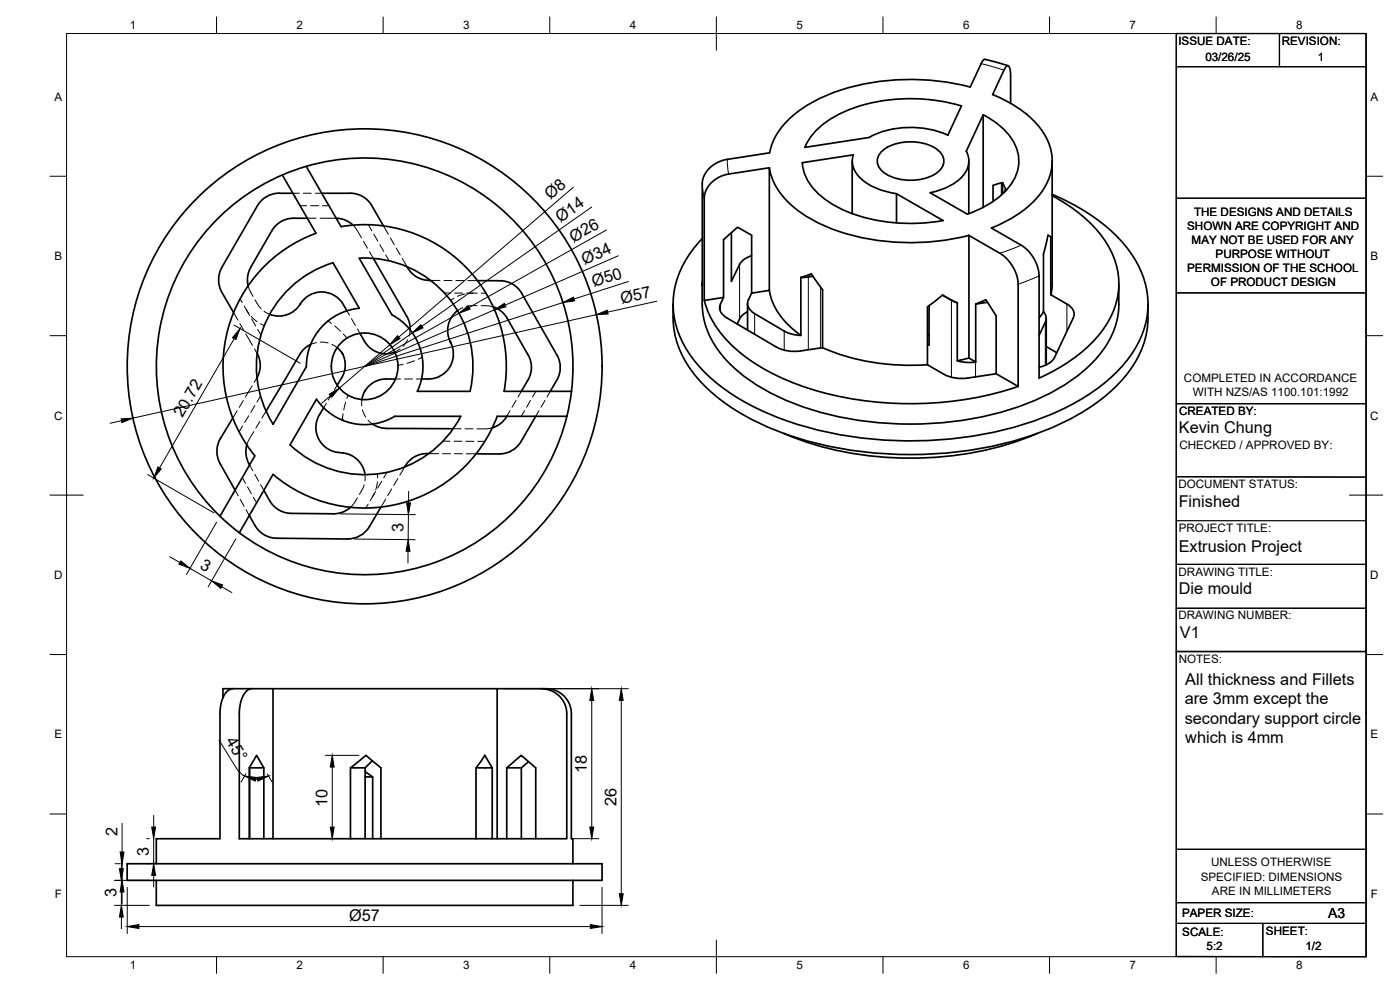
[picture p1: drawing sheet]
<svg xmlns="http://www.w3.org/2000/svg" width="420mm" height="297mm" viewBox="0 0 420 297" stroke-linecap="round" stroke-linejoin="round" font-family="sans-serif">
<!-- layer: Visible -->
<g fill="none" stroke="#000" stroke-width=".51">
<path d="M302.6 19.7l-5.2-1.5-2.1-.3-.7 1-3.4 7.2M291.2 26.1a69 69 0 0 0-44.9 3.3 27.2 27.2 0 0 0-14.6 13.7l-.7 2.7M295.1 34.5l-5.1 10.9a6.7 6.7 0 0 1-2.4 8.7 19.5 19.5 0 0 1-8.4 3.7l11.1 6.5M295.1 34.5v27.7M295.1 34.4a18.6 18.6 0 0 1 10.5 11.9 13.7 13.7 0 0 1-6.4 13.3l-4 2.5-4.9 2.2M297.9 28.4l3.6-7.8 .6-.7 .5-.2 .5 .9 .2 1.4v9M297.9 28.4a30.2 30.2 0 0 1 16.3 13.2 15.3 15.3 0 0 1-2.8 17.5 34.8 34.8 0 0 1-13.8 9.3l9.7 5.7 2.4 2.5 1.6 3.1 .5 2.9v30.9M84.7 52.5l10.1 17.5a42.5 42.5 0 0 0-18.3 66.8l-10.5 18.1M87.9 58a14.9 14.9 0 0 0-6.7 .4l-2.2 1.3-1.2 1.3-11.2 19.2a7.5 7.5 0 0 0 0 7.5l3.5 6.1M91.9 49.9l10.5 18.1M96.6 58h8.5a7.5 7.5 0 0 1 6.5 3.7l3.5 6.1M213.3 55l2.1-1.6 2.2-.9 13.3-2.2v36.8l-5.3 .9v-17.4l-4.2-2.4-4.3 3.7v17.3l-5.8 1v-30.9l.6-2.3z"/>
<path d="M230.9 50.3a20.7 20.7 0 0 0 9.9 13.8 59.1 59.1 0 0 0 32.2 8.7 70.3 70.3 0 0 0 17.8-2.2M231 45.9l-14.2 2.3-2 .9-1.4 .9-1.4 1.5-.7 1.3-.5 2-.1 36.5a25.7 25.7 0 0 0 8.6 18.1 64.1 64.1 0 0 0 29.6 15 101.9 101.9 0 0 0 62.6-4.7 46.2 46.2 0 0 0 20.8-16.6 22.9 22.9 0 0 0 3.5-11.9v-6.1M240.7 48.8l15.4-2.4a7 7 0 0 0 2.9 7.8 20.3 20.3 0 0 0 10.1 3.9M240.8 48.8a15.3 15.3 0 0 0 7.7 11.6 48 48 0 0 0 31.1 6.3l3.5-.5M241.6 44.2a22.1 22.1 0 0 1 12.9-11.2 53.1 53.1 0 0 1 34-1.2l-4 8.8a27.6 27.6 0 0 0-23.7 .6l-19.3 3M255.8 48.3v15.8M264.5 45.6a14 14 0 0 1 12.5-2.6 7.2 7.2 0 0 1 6.2 4.9 5.1 5.1 0 0 1-3.9 5 15.3 15.3 0 0 1-14.1-1.1 3.9 3.9 0 0 1-.7-6.2zM269 58.1l14 8.1M269 58.1v8.8M290.7 48.3v15.8M300.8 54.8v3.5M300.9 54.9v3.3"/>
<path d="M301.8 56.8l-.5 .9M302 57.1l-1.1-2.3-2.9 .8v4.9M315.8 48.3v36.8l-.4 3.3M315.8 58.3a55.8 55.8 0 0 1 22.6 16.3 25.6 25.6 0 0 1 .6 32.5 54.8 54.8 0 0 1-22.4 16.7 115.1 115.1 0 0 1-63.5 6.8 84.1 84.1 0 0 1-37.2-15 33.8 33.8 0 0 1-13.7-21.3 26.5 26.5 0 0 1 6.4-20.3l2.2-2.5M315.8 58.7a40 40 0 0 1 17.6 16.5 22.5 22.5 0 0 1-3.9 25.6 49.5 49.5 0 0 1-17.6 12.6M92.2 65.5a15.1 15.1 0 0 0-6.7 .4l-2.2 1.3-1.2 1.3-6.8 11.7a7.5 7.5 0 0 0-.8 5.6M100.9 65.5a7.5 7.5 0 0 1 5.1 2.1M102.4 68a42.5 42.5 0 0 1 48.9 49.4h20.2M107.8 77.5a32.5 32.5 0 0 1 33.3 39.9h-15.9a17.5 17.5 0 0 0-7.6-22.9l-9.8-17M112.1 77.5l10 17.5M219.5 69.8v14.6l2.7-5.5 1.4-1.3 2-.9M314.5 70.6l-1.3 5.6v17.4"/>
<path d="M314.5 70.6l.9 .5M315.4 71.1v17.3l4.8 2.8a3.2 3.2 0 0 1 1.9 4.2M90.2 91.1l-.1 .2a7.5 7.5 0 0 1 12.9 0l1.1 2M90.2 91.1a7.5 7.5 0 0 1-9.3 3.2M122.1 94.9l.9 2.3 .1 1.8M122.2 80a7.6 7.6 0 0 0 6.6 4.1M128.8 84.1h.4M137.3 93.2a7.5 7.5 0 0 0-2 9.7l-.2-.4a7.5 7.5 0 0 1-6.5 11.2h-2.1M143.3 84.2h6.8M148 92.1a7.5 7.5 0 0 1 4.2 3.4l6.3 11M150.1 84.2a7.5 7.5 0 0 1 6.5 3.8l10.6 18.6a7.4 7.4 0 0 1-.1 7.4l-2 3.4M202 91.3v4.1"/>
<path d="M210.8 84.5v1.3M211.4 90.1a32.3 32.3 0 0 0 14.2 18.3 83.4 83.4 0 0 0 40.6 12.5 101.8 101.8 0 0 0 39.4-5M217.1 89.2a4.3 4.3 0 0 0-.9 4.2l.7 1 1.2 1 14.9 8.7a11.4 11.4 0 0 0 7.3 1.2l6.6-1M222 95.7l-.8 1.5M224.3 93.5l-1.4 1-.9 1.2M224.3 91.1v7.9M225.6 88l-1 1.9M230.9 87.1a20.5 20.5 0 0 0 9.5 13.5M240.3 83.3l3.2-1.1 3.4 4.7v17.4M240.3 83.3v17.3l-2.3-.3-2-.7-9.5-5.5a3.2 3.2 0 0 1-1.9-4.2M244 82.9l-3.7 .4M278.8 91.7v11.9l-.5-.3"/>
<path d="M283 88.6l4.3 2.3M287.3 90.9l-4.4-2.4-4.5 3.5-.1 17.4M287.3 90.9v17.3M292.8 91.2v17.4l-2-1.2M296.4 90.7l-3.6 .5 3.1-1.3 3.1 4.9v17.3l6.6 3.8v-30.9l-.5-2.4-1.3-2.8-1.4-1.9-1.3-1.2-10.3-6.1v36.8M313.2 93.5l.6 1.1a2.58 2.58 0 0 1-.1 2.1M313.2 93.6l-1.3 1.8M313.7 96.7l-1.9 3.9M314 95.5v14M322.1 95.4l-5.6 11.9a6.5 6.5 0 0 1-4.7 2.9M344.5 91.3a29.3 29.3 0 0 1-9.7 24.8 73.1 73.1 0 0 1-33.8 17.1 118 118 0 0 1-67.6-3.8 60.7 60.7 0 0 1-23.9-15.7 28.3 28.3 0 0 1-7.5-18.3M77.2 106a7.5 7.5 0 0 1-.1 7.4"/>
<path d="M91.9 110.1l-9.9 17.2M91.9 110a17.5 17.5 0 0 1 16-17.5l-8-13.6a32.5 32.5 0 0 0-17.9 48.4M93.2 103.4l-1.6 1-1.3 1.4-10.5 17.6M95 119.8a17.5 17.5 0 0 0 23.5 5.1h19.8a32.5 32.5 0 0 1-51.2 8.6l7.9-13.7M101.2 104.3l1.6 1.8M102.5 113.4l-1.3 2.2M102.6 105.8l.4 .6-.2-.3M102.6 105.8l.2 .3M102.8 106.1a7.5 7.5 0 0 1-.3 7.3M108 100l1.4 2.5M109.4 102.4a7.2 7.2 0 0 0 9.1 3.2M109.5 117.4l-.9 2.5"/>
<path d="M109.5 117.4l-.1 .1M109.5 117.4h-.1M115.9 113.7h2.8M115.9 113.7a7.5 7.5 0 0 0-6.4 3.7M158.5 114l-2 3.4M158.5 106.5a7.5 7.5 0 0 1 0 7.5M246.9 104.3a66.7 66.7 0 0 0 31.5 5.1M278.3 109.4l5 2.9a11.5 11.5 0 0 0 7.2 1.1l8.5-1.3M278.3 100.3l.5 .2M287.3 108.2a12.5 12.5 0 0 0 5.5 .4M290.8 107.4l-3.5 .8M314 104l3.1 1.8"/>
<path d="M69.8 125.4l-3.6 6.2a7.5 7.5 0 0 0-.1 7.5l4.4 8M74.1 133.5a7.6 7.6 0 0 0 .8 6M95.9 124.4a7.6 7.6 0 0 0 7 11.5M97.1 122.4l-1.2 2M103 135.9a7.5 7.5 0 0 1 6.5 6.5M111.8 127.3l1.7 .8 1.9 .4 20.6 .1M128.7 136.1a7.5 7.5 0 0 0-7.3 4.1M142.9 136.2h6.9M152.1 125a7.5 7.5 0 0 1-4.4 3.4M160.8 124.9l-4.4 7.6a7.5 7.5 0 0 1-6.5 3.7M170.1 124.9h-20.9a42.5 42.5 0 0 1-67.3 17.4l-10.1 17.6M235.3 130.1a101.1 101.1 0 0 0 76 0"/>
<path d="M66 154.9a62.5 62.5 0 0 1 23.8-104.3 62.5 62.5 0 0 1 81.3 69.4 62.5 62.5 0 0 1-99.3 39.9M66 154.9l5.8 5M74.8 154.7l1.7 3M76.5 157.7a7.5 7.5 0 0 0 6.5 3.8l21.3 .2M79.2 147.1a14 14 0 0 0 3.4 5.1l2.2 1.4 1.7 .4 13.6 .2a7.5 7.5 0 0 0 5.1-2M110.9 158a7.5 7.5 0 0 1-6.6 3.7M114.3 152.2l-3.5 5.8M66.9 209.3v-2.7h97.2l1.7 .3 1.5 .5 1.9 1.4 1.2 1.5 .7 1.5 .4 2v37.9h.4v7.5M69.9 206.6l-1.3 .5-1.3 1.4-.8 1.9-.5 2.8v38.5h-19.1v7.5M75.6 206.6l-1.5 .6-1.2 1.6-.8 2.3-.3 2.1v38.5h98.3l-.2-39.1-.8-2.2-1.9-2.1-2.3-1.2-2.6-.5M81.9 206.6v45.1M149.2 206.6v45.1"/>
<path d="M74.9 230.3v21.4M74.9 230.4h4.3l-2.2-3.8-2.2 3.8v21.3M79.2 230.4v21.3M105.2 230.4v21.3M109.6 231.5l2.2 1.6h-2.2M109.6 230.4v21.3M109.8 226.6l-4.6 3.8h4.4M109.8 226.6l4.5 3.8v21.3M111.7 228.3l-2.1 2.1M111.8 233.1v18.6M142.9 230.4v21.3M145.5 226.6l2.2 3.8h-4.8z"/>
<path d="M147.7 230.4v21.3M152.1 230.4v21.3M156.5 230.4h-4.4l4.3-3.8 4.4 3.8v21.3M158.6 228.5l-2.1 1.9v21.3M38.2 259.2h142.5v4.9h-142.5zM46.9 264.1v7.6h125v-7.6"/>
<circle cx="109.4" cy="109.9" r="71.3"/>
<circle cx="109.4" cy="109.9" r="10"/>
</g>
<!-- layer: Hidden -->
<g fill="none" stroke="#000" stroke-width=".3">
<path d="M87.9 58h2M91 58h2.4M94.6 58h2M90.1 61.7h1.9M92.2 65.5h2.7M93.2 61.7h2.4M96.1 65.5h4.8M96.8 61.7h1.9M106 67.6l.9 1 1.6 2.8M109.1 72.4l1.2 2.1M110.6 67.4l1 1.9M110.9 75.5l1.2 2"/>
<path d="M112.2 70.3l1.2 2.1M114 73.4l1.2 2M115.1 67.8l1.4 2.5M115.8 76.5l1 1.8M117.1 71.3l1.2 2.1M118.9 74.4l1.2 2.1M120.7 77.5l1.5 2.5M70.1 93.8l1.3 2.2M72 97.1l1.2 2M72.1 89.7l.6 1.1M73.3 91.8l.7 1.2M74 93l.6 1"/>
<path d="M74 93l.9 1.7M74.5 85.8l1.4 3.1M75.4 94.9l1.8 1.6M75.5 95.7l1.2 2.1M76.5 90l1.9 2.6M77.3 98.8l1 1.7M78.2 97.1l1.1 .6M79.2 93.4l1.7 .9M98.4 96.3h.1M98.4 96.3l1.1 .8M100.4 97.8l1.8 1.6M104.1 93.3l.8 1.3"/>
<path d="M105.5 95.6l1.2 2.1M107.3 98.7l.7 1.3M123.1 99l-.3 1.8M129.2 84.1h2.9M133.2 84.2h2.4M133.3 87.9h1.9M136.2 89.5l-1 .6M136.4 87.9h2.4M136.8 84.2h2.4M138.9 92.3l-1.6 .9M139.5 88.2l-2.2 .7M140 87.9l1.9 .1"/>
<path d="M140.4 84.2h2.9M141.9 88h-1.2M141.9 88h1.3M143.2 91.7l-3.2 .2M144.4 91.7l2.1 .1 1.5 .3M144.4 88h1.4M145.8 88h.1M73.8 100.2l2 3.4M75.7 115.7l-2.1 3.5M76.4 104.7l.8 1.3M77.1 113.4l-.8 1.3M78.2 118.9l-1.1 1.8"/>
<path d="M95 102.8l-1.8 .6M96.1 102.6l2.4 .3M99.6 103.3l1.6 1M99.8 118l-1.3 2M101.2 115.6l-.8 1.4M103 100.2l1.1 1.3M104.4 118.6l-.3 .9M108.6 119.9v1.9M118.7 113.7h1.5M120.1 104.7l-1.7 .9M121 109.3l-1.6 .3M121.4 113.7h2.4"/>
<path d="M122.3 102l-1.3 1.9M124.4 108.2l-2.3 .8M125 113.7h1.5M126.6 107.3l-1.1 .5M126.7 107.1v.2M156.5 117.4l-1 1.7M160.8 117.4l-1 1.7M165.1 117.4l-.9 1.7M71.2 123.2l-1.4 2.2M72.8 127.8l-1.1 1.8M73 120.2l-1.2 2M74.7 124.7l-1.3 2.1"/>
<path d="M74.9 139.5l1 1.8M76.2 129.5l-1.7 2.8-.4 1.2M76.5 121.7l-1.2 2M78 126.4l-1.2 2.1M79.8 123.4l-1.2 2M97.9 121l-.8 1.4M102.8 125.5l-.3 .5M102.8 125.5l.3 .7M103 124.1l-.2 1.4M103.7 120.7l-.5 2.3M108.8 122.9l.9 2.2M110.4 126.1l1.4 1.2"/>
<path d="M128.7 136.1h2.9M132.8 136.1h2.4M132.9 132.4h2.1M136 128.6l2.4 .1M136.2 132.4h2.4M136.4 136.1l2.4 .1M139.6 128.7h2.3M139.8 132.4h2.4M140 136.2h2.9M143.4 132.4h2.1M147.7 128.4l-1.4 .3h-3.2M153.1 123.2l-1 1.7"/>
<path d="M154.9 120.1l-1.2 2.1M157.4 123.2l-1 1.7M159.2 120.1l-1.2 2.1M161.8 123.2l-1 1.7M163.6 120.1l-1.2 2.1M70.5 147.1l1 1.7M72.1 149.8l1.2 2.1M72.7 143.3l1 1.7M73.9 152.9l.9 1.8M74.3 146.1l1.1 2M76 149.2l1 1.7M76.5 142.3l1.1 2.1"/>
<path d="M78.2 145.4l1 1.7M107.3 149.4l-2.1 2.8M109.3 145.5l-1.4 2.8M109.5 142.4v1.9M110.5 151.3l-.7 1.1M111.8 149.1l-.7 1.1M112.3 148l-.5 1.1M112.7 147.5l-.9 1.6M113.3 144.6l-.5 2.3M113.3 142.2v1.2M114.6 144.4l-1.3 2M115.8 149.7l-1.5 2.5"/>
<path d="M116.1 141.7l-.9 1.7M117.6 146.7l-1.2 2M119.4 143.6l-1.2 2M121.4 140.2l-1.4 2.4"/>
</g>
<!-- layer: Visible Narrow -->
<g fill="none" stroke="#000" stroke-width=".3">
<path d="M294.5 19.1l6.8 2M210.8 55.1l.6 4.4M218.3 47.8l.4 4.4M300.5 54.9v3.6M222 79.4v16.3M306.5 73.6l-6.4 2.4M216.2 91.2v2.3M226.5 94.1v6.2M235.4 99.3v5.8M243.5 82.2l-.9 .9v21.9M246.3 86.2v18.2M285.5 90.1v23.1"/>
<path d="M311.9 82.8l-6.3 2.5M313.7 96.7v12.9M320.2 91.2v8.2M292.8 108.6v4.5"/>
</g>
<!-- layer: Visible -->
<g fill="#000">
<circle cx="314.5" cy="70.6" r=".25"/>
<circle cx="243.5" cy="82.2" r=".25"/>
</g>
<!-- layer: BORDER -->
<g fill="none" stroke="#000" stroke-width=".3">
<path d="M20 10.1h390v276.9h-390zM65 5.1v5M115 5.1v5M165 5.1v5M215 5.1v10M265 5.1v5M315 5.1v5M365 5.1v5M15 52.9h5M410 52.9h5M15 100.7h5M410 100.7h5"/>
<path d="M15 148.6h10M405 148.6h10M15 196.4h5M410 196.4h5M15 244.2h5M410 244.2h5M65 287v5M115 287v5M165 287v5M215 282.1v9.9M265 287v5M315 287v5"/>
<path d="M365 287v5"/>
</g>
<!-- layer: TITLEBLOCK -->
<g fill="none" stroke="#000" stroke-width=".36">
<path d="M353 10.1h57v276.9h-57zM384 10.1v9.9M353 20h57M353 59.5h57M353 87.9h57M353 121.1h57M353 156.2h57M353 143l57 .2M353 169.3h57M353 195.5h57M353 182.5h57M353.1 254.8h57"/>
<path d="M353 270.8h56.9M353 277.1h57M379 277.1v9.9"/>
</g>
<!-- layer: FD_Dimensions -->
<g fill="none" stroke="#000" stroke-width=".3">
<path d="M172.1 56.2l-52.4 45M177.6 62.1l-51 35.8M182 69l-41.2 23.3M185.6 76.7l-34 14.9M70.2 97.5l19.9 11.5M123.7 99.9l-14.3 10M137.7 94l-28.3 15.9M148.4 92.9l-39 17M168.9 90.8l-59.5 19.1M179 94.4l-139.1 31.1M188.6 84.5l-16.3 5.2M197.1 90.4l-14.7 3.2"/>
<path d="M70.3 101.6l-22.4 38.8M99.2 118.7l-2.7 2.3M117 103.4l-15.2 13.1M36.5 126.2l-3.4 .8M44.3 142.4l19.9 11.5M65 156.7l-9 15.6M102.2 154.2l22.5 .2M122.6 154.4l-.1 7.5M122.6 147.4v3.5M50.9 167l3.1 1.8M57 170.5l6.5 3.8M66.5 176l3.1 1.8"/>
<path d="M70.8 161.7l-8.3 14.4M106.4 161.7l18.2 .2M122.4 165.4v3.5M151.3 206.6h37.3M177.6 210.1v38M186.5 210.1v58M65.7 222.1l5.5 8.8 2.2 1.9M73.8 232.2l-1.5 2.5M76.8 233.8h.5M80.2 232.2l1.5 2.5M97.6 226.6h10.1M99.7 230.2v17.9"/>
<path d="M34.5 259.2h1.6M36.4 257.1v3.6M36.6 247v8.6M36.6 259.2v4.9M44 259.2h.8M44 251.6h.8M46.1 244.7v3.4M46.1 251.6v7.6M172.2 251.6h7.5M34.3 271.6h10.5M34.3 264.1h10.5M36.4 264.1v7.5"/>
<path d="M36.4 275.2v3.4M36.6 267.6v3.6M38.2 266.2v13.9M41.7 278h135.5M46.1 262.6v3.5M174 271.6h14.6M180.7 266.2v13.9"/>
</g>
<g fill="#000" stroke="#000" stroke-width=".3">
<path d="M123.7 99.9l2.6-2.5 .7 1zM137.7 94l2.8-2.3 .6 1.1zM148.4 92.9l3-1.9 .4 1.1zM168.9 90.8l3.2-1.6 .3 1.1zM179 94.4l3.2-1.3 .3 1.1zM72 98.6l-1.2 3.3-1-.6zM98.8 118.3l3-1.8-2.2 2.7zM119.3 100.7l.8 .9-3.1 1.8zM36.3 125.7l3.6-.2-3.3 1.3zM47.4 140.1l1 .6-2.3 2.7zM122 150.9h1.2l-.6 3.5zM54.3 168.3l2.7 2.2-3.3-1.2z"/>
<path d="M63.5 174.3l3.3 1.2-.5 1zM122.5 161.9l.5 3.5h-1.1zM177.6 206.6l.6 3.5h-1.2zM186.5 206.6l.5 3.5h-1.1zM73.4 232.8l3.5 .5-.3 1.1zM77.1 233.3l3.5-.5-3.2 1.6zM99.7 226.6l.6 3.6h-1.2zM36 255.6h1.2l-.6 3.6zM45.5 248.1h1.2l-.6 3.5zM99.1 248.1h1.2l-.6 3.5zM177 248.1h1.2l-.6 3.5zM36.4 271.6l.6 3.6h-1.2z"/>
<path d="M35.8 260.7h1.2l-.6 3.4zM36.6 264.1l.6 3.5h-1.2zM38.2 278l3.5-.6v1.2zM46.1 259.2l.6 3.4h-1.2zM177.2 277.4l3.5 .6-3.5 .6zM185.9 268.1h1.1l-.5 3.5z"/>
</g>
<g font-size="4.9">
<text x="165.2" y="60" transform="rotate(-41 165.2 60)">Ø8</text>
<text x="168.2" y="66.9" transform="rotate(-35 168.2 66.9)">Ø14</text>
<text x="172.1" y="72.8" transform="rotate(-29 172.1 72.8)">Ø26</text>
<text x="175.4" y="79.5" transform="rotate(-24 175.4 79.5)">Ø34</text>
<text x="178.2" y="86.2" transform="rotate(-18 178.2 86.2)">Ø50</text>
<text x="186.6" y="91.1" transform="rotate(-13 186.6 91.1)">Ø57</text>
<text x="54.8" y="125.5" transform="rotate(-60 54.8 125.5)">20.72</text>
<text x="353.8" y="129.9">Kevin Chung</text>
<text x="353.7" y="152.2">Finished</text>
<text x="121.1" y="159.5" transform="rotate(-90 121.1 159.5)">3</text>
<text x="353.8" y="165.5">Extrusion Project</text>
<text x="59.8" y="170.5" transform="rotate(30 59.8 170.5)">3</text>
<text x="353.8" y="178.3">Die mould</text>
<text x="354.1" y="191.4">V1</text>
<text x="355.7" y="205.4">All thickness and Fillets</text>
<text x="355.5" y="211.3">are 3mm except the</text>
<text x="355.6" y="217.1">secondary support circle</text>
<text x="67.7" y="222.4" transform="rotate(58 67.7 222.4)">45°</text>
<text x="355.7" y="222.9">which is 4mm</text>
<text x="176.1" y="232" transform="rotate(-90 176.1 232)">18</text>
<text x="98.3" y="242" transform="rotate(-90 98.3 242)">10</text>
<text x="185" y="241.8" transform="rotate(-90 185 241.8)">26</text>
<text x="35.2" y="250.9" transform="rotate(-90 35.2 250.9)">2</text>
<text x="44.6" y="256.7" transform="rotate(-90 44.6 256.7)">3</text>
<text x="35" y="269.2" transform="rotate(-90 35 269.2)">3</text>
<text x="104.8" y="276.5">Ø57</text>
</g>
<text font-size="4.2" x="398.6" y="275.5">A3</text>
<g font-size="3.5">
<text x="39" y="8.8">1</text>
<text x="89" y="8.8">2</text>
<text x="139" y="8.8">3</text>
<text x="189" y="8.8">4</text>
<text x="239" y="8.8">5</text>
<text x="289" y="8.8">6</text>
<text x="339" y="8.8">7</text>
<text x="389" y="8.8">8</text>
<text x="353.7" y="13.6">ISSUE DATE:</text>
<text x="384.7" y="13.6">REVISION:</text>
<text x="361.7" y="18.2">03/26/25</text>
<text x="395.5" y="18.2">1</text>
<text x="16.3" y="30.2">A</text>
<text x="411.3" y="30.2">A</text>
<text x="358.4" y="64.7">THE DESIGNS AND DETAILS</text>
<text x="356.3" y="68.9">SHOWN ARE COPYRIGHT AND</text>
<text x="357.6" y="73.1">MAY NOT BE USED FOR ANY</text>
<text x="364.8" y="77.4">PURPOSE WITHOUT</text>
<text x="16.3" y="78">B</text>
<text x="356.3" y="81.6">PERMISSION OF THE SCHOOL</text>
<text x="411.3" y="78">B</text>
<text x="363.4" y="85.8">OF PRODUCT DESIGN</text>
<text x="355.3" y="114.6">COMPLETED IN ACCORDANCE</text>
<text x="358" y="118.8">WITH NZS/AS 1100.101:1992</text>
<text x="16.2" y="125.9">C</text>
<text x="353.9" y="124.6">CREATED BY:</text>
<text x="411.2" y="125.9">C</text>
<text x="353.9" y="134.7">CHECKED / APPROVED BY:</text>
<text x="353.7" y="146.4">DOCUMENT STATUS:</text>
<text x="353.8" y="159.8">PROJECT TITLE:</text>
<text x="16.2" y="173.7">D</text>
<text x="353.7" y="172.7">DRAWING TITLE:</text>
<text x="411.2" y="173.7">D</text>
<text x="353.7" y="185.9">DRAWING NUMBER:</text>
<text x="353.8" y="198.9">NOTES:</text>
<text x="16.3" y="221.6">E</text>
<text x="411.3" y="221.6">E</text>
<text x="363.5" y="260">UNLESS OTHERWISE</text>
<text x="16.4" y="269.4">F</text>
<text x="360.3" y="264.2">SPECIFIED: DIMENSIONS</text>
<text x="363.7" y="268.4">ARE IN MILLIMETERS</text>
<text x="411.4" y="269.4">F</text>
<text x="354.8" y="275.2">PAPER SIZE:</text>
<text x="354.8" y="280.8">SCALE:</text>
<text x="379.9" y="280.6">SHEET:</text>
<text x="362.1" y="284.9">5:2</text>
<text x="391.8" y="285">1/2</text>
<text x="39" y="290.8">1</text>
<text x="89" y="290.8">2</text>
<text x="139" y="290.8">3</text>
<text x="189" y="290.8">4</text>
<text x="239" y="290.8">5</text>
<text x="289" y="290.8">6</text>
<text x="339" y="290.8">7</text>
<text x="389" y="290.8">8</text>
</g>
</svg>
